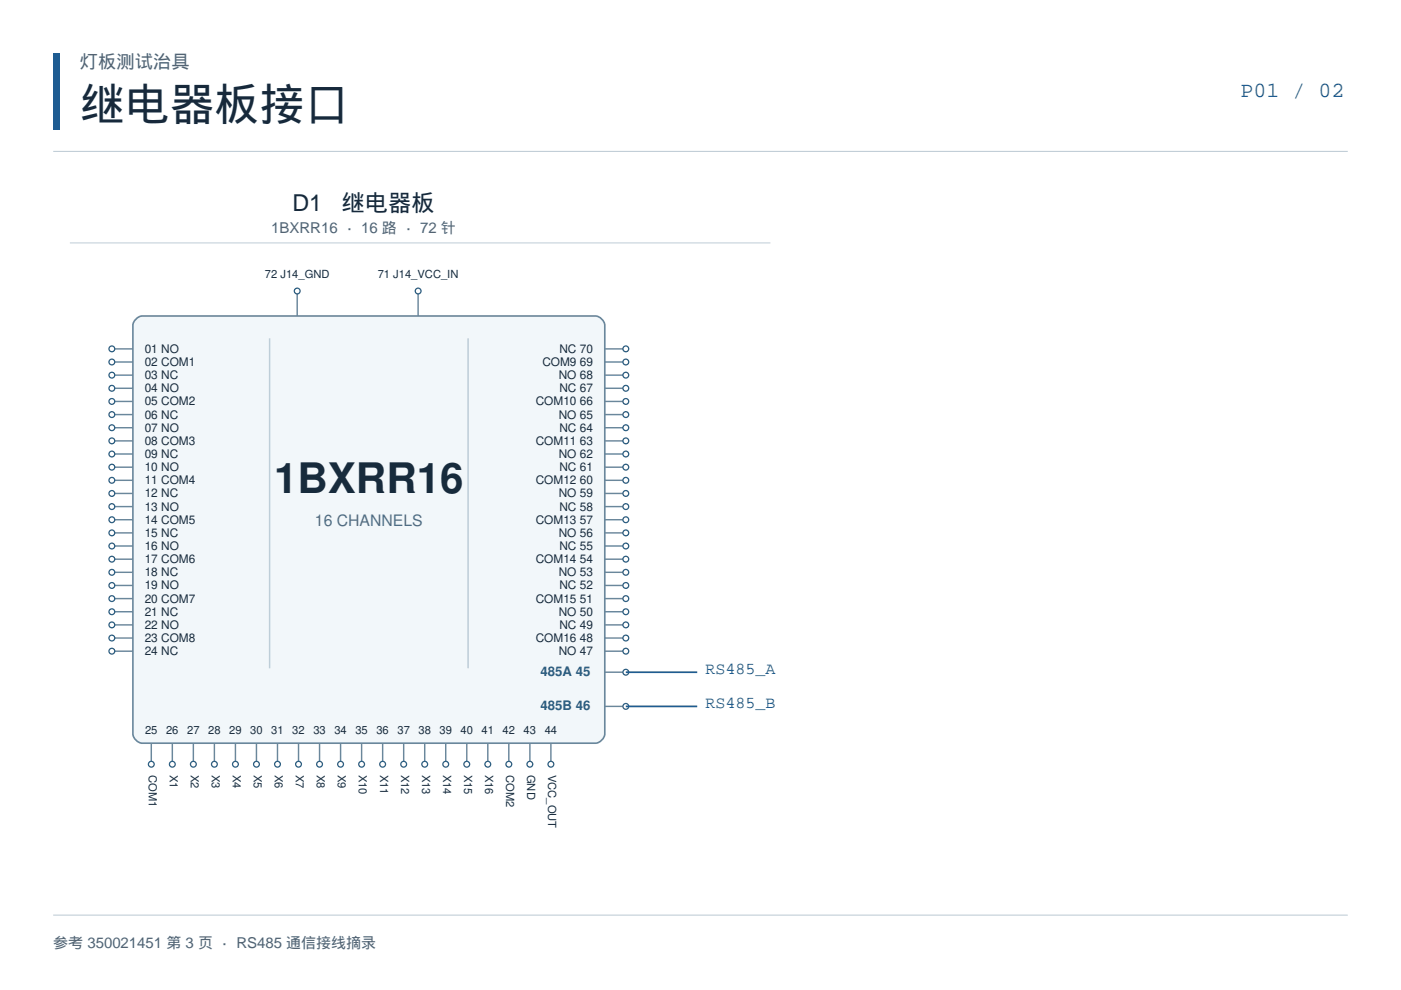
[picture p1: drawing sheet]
<svg xmlns="http://www.w3.org/2000/svg" width="297mm" height="210mm" viewBox="0 0 297 210" stroke-linecap="round" stroke-linejoin="round" font-family="sans-serif">
<path d="M11.3 11.3h1.4v16.2h-1.4z" fill="#1c5c94"/>
<path d="M11.3 32.1h274.5M11.3 194h274.5" fill="none" stroke="#bfccd6" stroke-width=".23"/>
<path d="M14.8 51.5h148.5" fill="none" stroke="#bfccd6" stroke-width=".21"/>
<path d="M28.8 67.6l.9-.5 .4-.1h96.2a2.28 2.28 0 0 1 1.9 2v86.6a2.28 2.28 0 0 1-1.9 2h-96.2a2.28 2.28 0 0 1-1.9-2v-86.6l.1-.5z" fill="#f2f7fa"/>
<path d="M28.8 67.6l.9-.5 .4-.1h96.2a2.28 2.28 0 0 1 1.9 2v86.6a2.28 2.28 0 0 1-1.9 2h-96.2a2.28 2.28 0 0 1-1.9-2v-86.6l.1-.5z" fill="none" stroke="#6a879b" stroke-width=".35"/>
<path d="M57.2 71.7v70M99.2 71.7v70" fill="none" stroke="#b9ccd9" stroke-width=".31"/>
<path d="M23.7 74h4.5" fill="none" stroke="#6a879b" stroke-width=".31"/>
<circle cx="23.7" cy="74" r=".61" fill="#fff"/>
<circle cx="23.7" cy="74" r=".61" fill="none" stroke="#285b7d" stroke-width=".26"/>
<path d="M23.7 76.8h4.5" fill="none" stroke="#6a879b" stroke-width=".31"/>
<circle cx="23.7" cy="76.8" r=".61" fill="#fff"/>
<circle cx="23.7" cy="76.8" r=".61" fill="none" stroke="#285b7d" stroke-width=".26"/>
<path d="M23.7 79.5h4.5" fill="none" stroke="#6a879b" stroke-width=".31"/>
<circle cx="23.7" cy="79.5" r=".61" fill="#fff"/>
<circle cx="23.7" cy="79.5" r=".61" fill="none" stroke="#285b7d" stroke-width=".26"/>
<path d="M23.7 82.3h4.5" fill="none" stroke="#6a879b" stroke-width=".31"/>
<circle cx="23.7" cy="82.3" r=".61" fill="#fff"/>
<circle cx="23.7" cy="82.3" r=".61" fill="none" stroke="#285b7d" stroke-width=".26"/>
<path d="M23.7 85.1h4.5" fill="none" stroke="#6a879b" stroke-width=".31"/>
<circle cx="23.7" cy="85.1" r=".61" fill="#fff"/>
<circle cx="23.7" cy="85.1" r=".61" fill="none" stroke="#285b7d" stroke-width=".26"/>
<path d="M23.7 87.9h4.5" fill="none" stroke="#6a879b" stroke-width=".31"/>
<circle cx="23.7" cy="87.9" r=".61" fill="#fff"/>
<circle cx="23.7" cy="87.9" r=".61" fill="none" stroke="#285b7d" stroke-width=".26"/>
<path d="M23.7 90.7h4.5" fill="none" stroke="#6a879b" stroke-width=".31"/>
<circle cx="23.7" cy="90.7" r=".61" fill="#fff"/>
<circle cx="23.7" cy="90.7" r=".61" fill="none" stroke="#285b7d" stroke-width=".26"/>
<path d="M23.7 93.5h4.5" fill="none" stroke="#6a879b" stroke-width=".31"/>
<circle cx="23.7" cy="93.5" r=".61" fill="#fff"/>
<circle cx="23.7" cy="93.5" r=".61" fill="none" stroke="#285b7d" stroke-width=".26"/>
<path d="M23.7 96.3h4.5" fill="none" stroke="#6a879b" stroke-width=".31"/>
<circle cx="23.7" cy="96.3" r=".61" fill="#fff"/>
<circle cx="23.7" cy="96.3" r=".61" fill="none" stroke="#285b7d" stroke-width=".26"/>
<path d="M23.7 99h4.5" fill="none" stroke="#6a879b" stroke-width=".31"/>
<circle cx="23.7" cy="99" r=".61" fill="#fff"/>
<circle cx="23.7" cy="99" r=".61" fill="none" stroke="#285b7d" stroke-width=".26"/>
<path d="M23.7 101.8h4.5" fill="none" stroke="#6a879b" stroke-width=".31"/>
<circle cx="23.7" cy="101.8" r=".61" fill="#fff"/>
<circle cx="23.7" cy="101.8" r=".61" fill="none" stroke="#285b7d" stroke-width=".26"/>
<path d="M23.7 104.6h4.5" fill="none" stroke="#6a879b" stroke-width=".31"/>
<circle cx="23.7" cy="104.6" r=".61" fill="#fff"/>
<circle cx="23.7" cy="104.6" r=".61" fill="none" stroke="#285b7d" stroke-width=".26"/>
<path d="M23.7 107.4h4.5" fill="none" stroke="#6a879b" stroke-width=".31"/>
<circle cx="23.7" cy="107.4" r=".61" fill="#fff"/>
<circle cx="23.7" cy="107.4" r=".61" fill="none" stroke="#285b7d" stroke-width=".26"/>
<path d="M23.7 110.2h4.5" fill="none" stroke="#6a879b" stroke-width=".31"/>
<circle cx="23.7" cy="110.2" r=".61" fill="#fff"/>
<circle cx="23.7" cy="110.2" r=".61" fill="none" stroke="#285b7d" stroke-width=".26"/>
<path d="M23.7 113h4.5" fill="none" stroke="#6a879b" stroke-width=".31"/>
<circle cx="23.7" cy="113" r=".61" fill="#fff"/>
<circle cx="23.7" cy="113" r=".61" fill="none" stroke="#285b7d" stroke-width=".26"/>
<path d="M23.7 115.8h4.5" fill="none" stroke="#6a879b" stroke-width=".31"/>
<circle cx="23.7" cy="115.8" r=".61" fill="#fff"/>
<circle cx="23.7" cy="115.8" r=".61" fill="none" stroke="#285b7d" stroke-width=".26"/>
<path d="M23.7 118.6h4.5" fill="none" stroke="#6a879b" stroke-width=".31"/>
<circle cx="23.7" cy="118.6" r=".61" fill="#fff"/>
<circle cx="23.7" cy="118.6" r=".61" fill="none" stroke="#285b7d" stroke-width=".26"/>
<path d="M23.7 121.3h4.5" fill="none" stroke="#6a879b" stroke-width=".31"/>
<circle cx="23.7" cy="121.3" r=".61" fill="#fff"/>
<circle cx="23.7" cy="121.3" r=".61" fill="none" stroke="#285b7d" stroke-width=".26"/>
<path d="M23.7 124.1h4.5" fill="none" stroke="#6a879b" stroke-width=".31"/>
<circle cx="23.7" cy="124.1" r=".61" fill="#fff"/>
<circle cx="23.7" cy="124.1" r=".61" fill="none" stroke="#285b7d" stroke-width=".26"/>
<path d="M23.7 126.9h4.5" fill="none" stroke="#6a879b" stroke-width=".31"/>
<circle cx="23.7" cy="126.9" r=".61" fill="#fff"/>
<circle cx="23.7" cy="126.9" r=".61" fill="none" stroke="#285b7d" stroke-width=".26"/>
<path d="M23.7 129.7h4.5" fill="none" stroke="#6a879b" stroke-width=".31"/>
<circle cx="23.7" cy="129.7" r=".61" fill="#fff"/>
<circle cx="23.7" cy="129.7" r=".61" fill="none" stroke="#285b7d" stroke-width=".26"/>
<path d="M23.7 132.5h4.5" fill="none" stroke="#6a879b" stroke-width=".31"/>
<circle cx="23.7" cy="132.5" r=".61" fill="#fff"/>
<circle cx="23.7" cy="132.5" r=".61" fill="none" stroke="#285b7d" stroke-width=".26"/>
<path d="M23.7 135.3h4.5" fill="none" stroke="#6a879b" stroke-width=".31"/>
<circle cx="23.7" cy="135.3" r=".61" fill="#fff"/>
<circle cx="23.7" cy="135.3" r=".61" fill="none" stroke="#285b7d" stroke-width=".26"/>
<path d="M23.7 138.1h4.5" fill="none" stroke="#6a879b" stroke-width=".31"/>
<circle cx="23.7" cy="138.1" r=".61" fill="#fff"/>
<circle cx="23.7" cy="138.1" r=".61" fill="none" stroke="#285b7d" stroke-width=".26"/>
<path d="M32.1 157.6v4.4" fill="none" stroke="#6a879b" stroke-width=".31"/>
<circle cx="32.1" cy="162" r=".61" fill="#fff"/>
<circle cx="32.1" cy="162" r=".61" fill="none" stroke="#285b7d" stroke-width=".26"/>
<path d="M36.5 157.6v4.4" fill="none" stroke="#6a879b" stroke-width=".31"/>
<circle cx="36.5" cy="162" r=".61" fill="#fff"/>
<circle cx="36.5" cy="162" r=".61" fill="none" stroke="#285b7d" stroke-width=".26"/>
<path d="M41 157.6v4.4" fill="none" stroke="#6a879b" stroke-width=".31"/>
<circle cx="41" cy="162" r=".61" fill="#fff"/>
<circle cx="41" cy="162" r=".61" fill="none" stroke="#285b7d" stroke-width=".26"/>
<path d="M45.5 157.6v4.4" fill="none" stroke="#6a879b" stroke-width=".31"/>
<circle cx="45.5" cy="162" r=".61" fill="#fff"/>
<circle cx="45.5" cy="162" r=".61" fill="none" stroke="#285b7d" stroke-width=".26"/>
<path d="M49.9 157.6v4.4" fill="none" stroke="#6a879b" stroke-width=".31"/>
<circle cx="49.9" cy="162" r=".61" fill="#fff"/>
<circle cx="49.9" cy="162" r=".61" fill="none" stroke="#285b7d" stroke-width=".26"/>
<path d="M54.4 157.6v4.4" fill="none" stroke="#6a879b" stroke-width=".31"/>
<circle cx="54.4" cy="162" r=".61" fill="#fff"/>
<circle cx="54.4" cy="162" r=".61" fill="none" stroke="#285b7d" stroke-width=".26"/>
<path d="M58.8 157.6v4.4" fill="none" stroke="#6a879b" stroke-width=".31"/>
<circle cx="58.8" cy="162" r=".61" fill="#fff"/>
<circle cx="58.8" cy="162" r=".61" fill="none" stroke="#285b7d" stroke-width=".26"/>
<path d="M63.3 157.6v4.4" fill="none" stroke="#6a879b" stroke-width=".31"/>
<circle cx="63.3" cy="162" r=".61" fill="#fff"/>
<circle cx="63.3" cy="162" r=".61" fill="none" stroke="#285b7d" stroke-width=".26"/>
<path d="M67.8 157.6v4.4" fill="none" stroke="#6a879b" stroke-width=".31"/>
<circle cx="67.8" cy="162" r=".61" fill="#fff"/>
<circle cx="67.8" cy="162" r=".61" fill="none" stroke="#285b7d" stroke-width=".26"/>
<path d="M72.2 157.6v4.4" fill="none" stroke="#6a879b" stroke-width=".31"/>
<circle cx="72.2" cy="162" r=".61" fill="#fff"/>
<circle cx="72.2" cy="162" r=".61" fill="none" stroke="#285b7d" stroke-width=".26"/>
<path d="M76.7 157.6v4.4" fill="none" stroke="#6a879b" stroke-width=".31"/>
<circle cx="76.7" cy="162" r=".61" fill="#fff"/>
<circle cx="76.7" cy="162" r=".61" fill="none" stroke="#285b7d" stroke-width=".26"/>
<path d="M81.1 157.6v4.4" fill="none" stroke="#6a879b" stroke-width=".31"/>
<circle cx="81.1" cy="162" r=".61" fill="#fff"/>
<circle cx="81.1" cy="162" r=".61" fill="none" stroke="#285b7d" stroke-width=".26"/>
<path d="M85.6 157.6v4.4" fill="none" stroke="#6a879b" stroke-width=".31"/>
<circle cx="85.6" cy="162" r=".61" fill="#fff"/>
<circle cx="85.6" cy="162" r=".61" fill="none" stroke="#285b7d" stroke-width=".26"/>
<path d="M90 157.6v4.4" fill="none" stroke="#6a879b" stroke-width=".31"/>
<circle cx="90" cy="162" r=".61" fill="#fff"/>
<circle cx="90" cy="162" r=".61" fill="none" stroke="#285b7d" stroke-width=".26"/>
<path d="M94.5 157.6v4.4" fill="none" stroke="#6a879b" stroke-width=".31"/>
<circle cx="94.5" cy="162" r=".61" fill="#fff"/>
<circle cx="94.5" cy="162" r=".61" fill="none" stroke="#285b7d" stroke-width=".26"/>
<path d="M99 157.6v4.4" fill="none" stroke="#6a879b" stroke-width=".31"/>
<circle cx="99" cy="162" r=".61" fill="#fff"/>
<circle cx="99" cy="162" r=".61" fill="none" stroke="#285b7d" stroke-width=".26"/>
<path d="M103.4 157.6v4.4" fill="none" stroke="#6a879b" stroke-width=".31"/>
<circle cx="103.4" cy="162" r=".61" fill="#fff"/>
<circle cx="103.4" cy="162" r=".61" fill="none" stroke="#285b7d" stroke-width=".26"/>
<path d="M107.9 157.6v4.4" fill="none" stroke="#6a879b" stroke-width=".31"/>
<circle cx="107.9" cy="162" r=".61" fill="#fff"/>
<circle cx="107.9" cy="162" r=".61" fill="none" stroke="#285b7d" stroke-width=".26"/>
<path d="M112.3 157.6v4.4" fill="none" stroke="#6a879b" stroke-width=".31"/>
<circle cx="112.3" cy="162" r=".61" fill="#fff"/>
<circle cx="112.3" cy="162" r=".61" fill="none" stroke="#285b7d" stroke-width=".26"/>
<path d="M116.8 157.6v4.4" fill="none" stroke="#6a879b" stroke-width=".31"/>
<circle cx="116.8" cy="162" r=".61" fill="#fff"/>
<circle cx="116.8" cy="162" r=".61" fill="none" stroke="#285b7d" stroke-width=".26"/>
<path d="M128.2 142.5h4.5" fill="none" stroke="#6a879b" stroke-width=".31"/>
<circle cx="132.7" cy="142.5" r=".61" fill="#fff"/>
<circle cx="132.7" cy="142.5" r=".61" fill="none" stroke="#285b7d" stroke-width=".26"/>
<path d="M128.2 149.8h4.5" fill="none" stroke="#6a879b" stroke-width=".31"/>
<circle cx="132.7" cy="149.8" r=".61" fill="#fff"/>
<circle cx="132.7" cy="149.8" r=".61" fill="none" stroke="#285b7d" stroke-width=".26"/>
<path d="M128.2 138.1h4.5" fill="none" stroke="#6a879b" stroke-width=".31"/>
<circle cx="132.7" cy="138.1" r=".61" fill="#fff"/>
<circle cx="132.7" cy="138.1" r=".61" fill="none" stroke="#285b7d" stroke-width=".26"/>
<path d="M128.2 135.3h4.5" fill="none" stroke="#6a879b" stroke-width=".31"/>
<circle cx="132.7" cy="135.3" r=".61" fill="#fff"/>
<circle cx="132.7" cy="135.3" r=".61" fill="none" stroke="#285b7d" stroke-width=".26"/>
<path d="M128.2 132.5h4.5" fill="none" stroke="#6a879b" stroke-width=".31"/>
<circle cx="132.7" cy="132.5" r=".61" fill="#fff"/>
<circle cx="132.7" cy="132.5" r=".61" fill="none" stroke="#285b7d" stroke-width=".26"/>
<path d="M128.2 129.7h4.5" fill="none" stroke="#6a879b" stroke-width=".31"/>
<circle cx="132.7" cy="129.7" r=".61" fill="#fff"/>
<circle cx="132.7" cy="129.7" r=".61" fill="none" stroke="#285b7d" stroke-width=".26"/>
<path d="M128.2 126.9h4.5" fill="none" stroke="#6a879b" stroke-width=".31"/>
<circle cx="132.7" cy="126.9" r=".61" fill="#fff"/>
<circle cx="132.7" cy="126.9" r=".61" fill="none" stroke="#285b7d" stroke-width=".26"/>
<path d="M128.2 124.1h4.5" fill="none" stroke="#6a879b" stroke-width=".31"/>
<circle cx="132.7" cy="124.1" r=".61" fill="#fff"/>
<circle cx="132.7" cy="124.1" r=".61" fill="none" stroke="#285b7d" stroke-width=".26"/>
<path d="M128.2 121.3h4.5" fill="none" stroke="#6a879b" stroke-width=".31"/>
<circle cx="132.7" cy="121.3" r=".61" fill="#fff"/>
<circle cx="132.7" cy="121.3" r=".61" fill="none" stroke="#285b7d" stroke-width=".26"/>
<path d="M128.2 118.6h4.5" fill="none" stroke="#6a879b" stroke-width=".31"/>
<circle cx="132.7" cy="118.6" r=".61" fill="#fff"/>
<circle cx="132.7" cy="118.6" r=".61" fill="none" stroke="#285b7d" stroke-width=".26"/>
<path d="M128.2 115.8h4.5" fill="none" stroke="#6a879b" stroke-width=".31"/>
<circle cx="132.7" cy="115.8" r=".61" fill="#fff"/>
<circle cx="132.7" cy="115.8" r=".61" fill="none" stroke="#285b7d" stroke-width=".26"/>
<path d="M128.2 113h4.5" fill="none" stroke="#6a879b" stroke-width=".31"/>
<circle cx="132.7" cy="113" r=".61" fill="#fff"/>
<circle cx="132.7" cy="113" r=".61" fill="none" stroke="#285b7d" stroke-width=".26"/>
<path d="M128.2 110.2h4.5" fill="none" stroke="#6a879b" stroke-width=".31"/>
<circle cx="132.7" cy="110.2" r=".61" fill="#fff"/>
<circle cx="132.7" cy="110.2" r=".61" fill="none" stroke="#285b7d" stroke-width=".26"/>
<path d="M128.2 107.4h4.5" fill="none" stroke="#6a879b" stroke-width=".31"/>
<circle cx="132.7" cy="107.4" r=".61" fill="#fff"/>
<circle cx="132.7" cy="107.4" r=".61" fill="none" stroke="#285b7d" stroke-width=".26"/>
<path d="M128.2 104.6h4.5" fill="none" stroke="#6a879b" stroke-width=".31"/>
<circle cx="132.7" cy="104.6" r=".61" fill="#fff"/>
<circle cx="132.7" cy="104.6" r=".61" fill="none" stroke="#285b7d" stroke-width=".26"/>
<path d="M128.2 101.8h4.5" fill="none" stroke="#6a879b" stroke-width=".31"/>
<circle cx="132.7" cy="101.8" r=".61" fill="#fff"/>
<circle cx="132.7" cy="101.8" r=".61" fill="none" stroke="#285b7d" stroke-width=".26"/>
<path d="M128.2 99h4.5" fill="none" stroke="#6a879b" stroke-width=".31"/>
<circle cx="132.7" cy="99" r=".61" fill="#fff"/>
<circle cx="132.7" cy="99" r=".61" fill="none" stroke="#285b7d" stroke-width=".26"/>
<path d="M128.2 96.3h4.5" fill="none" stroke="#6a879b" stroke-width=".31"/>
<circle cx="132.7" cy="96.3" r=".61" fill="#fff"/>
<circle cx="132.7" cy="96.3" r=".61" fill="none" stroke="#285b7d" stroke-width=".26"/>
<path d="M128.2 93.5h4.5" fill="none" stroke="#6a879b" stroke-width=".31"/>
<circle cx="132.7" cy="93.5" r=".61" fill="#fff"/>
<circle cx="132.7" cy="93.5" r=".61" fill="none" stroke="#285b7d" stroke-width=".26"/>
<path d="M128.2 90.7h4.5" fill="none" stroke="#6a879b" stroke-width=".31"/>
<circle cx="132.7" cy="90.7" r=".61" fill="#fff"/>
<circle cx="132.7" cy="90.7" r=".61" fill="none" stroke="#285b7d" stroke-width=".26"/>
<path d="M128.2 87.9h4.5" fill="none" stroke="#6a879b" stroke-width=".31"/>
<circle cx="132.7" cy="87.9" r=".61" fill="#fff"/>
<circle cx="132.7" cy="87.9" r=".61" fill="none" stroke="#285b7d" stroke-width=".26"/>
<path d="M128.2 85.1h4.5" fill="none" stroke="#6a879b" stroke-width=".31"/>
<circle cx="132.7" cy="85.1" r=".61" fill="#fff"/>
<circle cx="132.7" cy="85.1" r=".61" fill="none" stroke="#285b7d" stroke-width=".26"/>
<path d="M128.2 82.3h4.5" fill="none" stroke="#6a879b" stroke-width=".31"/>
<circle cx="132.7" cy="82.3" r=".61" fill="#fff"/>
<circle cx="132.7" cy="82.3" r=".61" fill="none" stroke="#285b7d" stroke-width=".26"/>
<path d="M128.2 79.5h4.5" fill="none" stroke="#6a879b" stroke-width=".31"/>
<circle cx="132.7" cy="79.5" r=".61" fill="#fff"/>
<circle cx="132.7" cy="79.5" r=".61" fill="none" stroke="#285b7d" stroke-width=".26"/>
<path d="M128.2 76.8h4.5" fill="none" stroke="#6a879b" stroke-width=".31"/>
<circle cx="132.7" cy="76.8" r=".61" fill="#fff"/>
<circle cx="132.7" cy="76.8" r=".61" fill="none" stroke="#285b7d" stroke-width=".26"/>
<path d="M128.2 74h4.5" fill="none" stroke="#6a879b" stroke-width=".31"/>
<circle cx="132.7" cy="74" r=".61" fill="#fff"/>
<circle cx="132.7" cy="74" r=".61" fill="none" stroke="#285b7d" stroke-width=".26"/>
<path d="M88.7 61.7v5.3" fill="none" stroke="#6a879b" stroke-width=".31"/>
<circle cx="88.7" cy="61.7" r=".61" fill="#fff"/>
<circle cx="88.7" cy="61.7" r=".61" fill="none" stroke="#285b7d" stroke-width=".26"/>
<path d="M63 61.7v5.3" fill="none" stroke="#6a879b" stroke-width=".31"/>
<circle cx="63" cy="61.7" r=".61" fill="#fff"/>
<circle cx="63" cy="61.7" r=".61" fill="none" stroke="#285b7d" stroke-width=".26"/>
<path d="M132.7 142.5h15.1M132.7 149.8h15.1" fill="none" stroke="#1c5c94" stroke-width=".37"/>
<text font-size="9.5" fill="#17293b" x="16.9" y="25.4">继电器板接口</text>
<text font-size="8.9" fill="#172b3c" x="58.1" y="104.6">1BXRR16</text>
<g font-size="4.9" fill="#17293b">
<text x="62" y="44.8">D1</text>
<text x="72.4" y="44.8">继电器板</text>
</g>
<text font-size="4.6" fill="#1c5c94" x="263" y="20.5">P01 / 02</text>
<text font-size="3.9" fill="#4f6378" x="16.9" y="14.5">灯板测试治具</text>
<g font-size="3.5" fill="#1c5c94">
<text x="149.6" y="142.9">RS485_A</text>
<text x="149.6" y="150.1">RS485_B</text>
</g>
<text font-size="3.3" fill="#526d84" x="66.8" y="111.6">16 CHANNELS</text>
<g font-size="3.2" fill="#4f6378">
<text x="57.5" y="49.4">1BXRR16</text>
<text x="76.6" y="49.4">16 路</text>
<text x="89.1" y="49.4">72 针</text>
<text x="11.3" y="201.1">参考 350021451 第 3 页</text>
<text x="50.1" y="201.1">RS485 通信接线摘录</text>
</g>
<g font-size="2.8" fill="#285b7d">
<text x="114.6" y="143.4">485A 45</text>
<text x="114.6" y="150.6">485B 46</text>
</g>
<g font-size="2.5" fill="#172b3c">
<text x="30.7" y="74.8">01 NO</text>
<text x="30.7" y="77.6">02 COM1</text>
<text x="115" y="77.6">COM9 69</text>
<text x="118.6" y="74.8">NC 70</text>
<text x="30.7" y="80.4">03 NC</text>
<text x="30.7" y="83.2">04 NO</text>
<text x="118.5" y="80.4">NO 68</text>
<text x="118.6" y="83.2">NC 67</text>
<text x="30.7" y="86">05 COM2</text>
<text x="30.7" y="88.7">06 NC</text>
<text x="113.6" y="86">COM10 66</text>
<text x="118.5" y="88.7">NO 65</text>
<text x="30.7" y="91.5">07 NO</text>
<text x="30.7" y="94.3">08 COM3</text>
<text x="113.6" y="94.3">COM11 63</text>
<text x="118.6" y="91.5">NC 64</text>
<text x="30.7" y="97.1">09 NC</text>
<text x="30.7" y="99.9">10 NO</text>
<text x="118.5" y="97.1">NO 62</text>
<text x="118.6" y="99.9">NC 61</text>
<text x="30.7" y="102.7">11 COM4</text>
<text x="30.7" y="105.5">12 NC</text>
<text x="113.6" y="102.7">COM12 60</text>
<text x="118.5" y="105.5">NO 59</text>
<text x="30.7" y="108.2">13 NO</text>
<text x="30.7" y="111">14 COM5</text>
<text x="30.7" y="113.8">15 NC</text>
<text x="113.6" y="111">COM13 57</text>
<text x="118.5" y="113.8">NO 56</text>
<text x="118.6" y="108.2">NC 58</text>
<text x="30.7" y="116.6">16 NO</text>
<text x="30.7" y="119.4">17 COM6</text>
<text x="113.6" y="119.4">COM14 54</text>
<text x="118.6" y="116.6">NC 55</text>
<text x="30.7" y="122.2">18 NC</text>
<text x="30.7" y="125">19 NO</text>
<text x="118.5" y="122.2">NO 53</text>
<text x="118.6" y="125">NC 52</text>
<text x="30.7" y="127.8">20 COM7</text>
<text x="30.7" y="130.5">21 NC</text>
<text x="113.6" y="127.8">COM15 51</text>
<text x="118.5" y="130.5">NO 50</text>
<text x="30.7" y="133.3">22 NO</text>
<text x="30.7" y="136.1">23 COM8</text>
<text x="113.6" y="136.1">COM16 48</text>
<text x="118.6" y="133.3">NC 49</text>
<text x="30.7" y="138.9">24 NC</text>
<text x="118.5" y="138.9">NO 47</text>
</g>
<g font-size="2.4" fill="#172b3c">
<text x="56.2" y="58.9">72 J14_GND</text>
<text x="80.1" y="58.9">71 J14_VCC_IN</text>
<text x="30.8" y="155.6">25</text>
<text x="35.2" y="155.6">26</text>
<text x="39.7" y="155.6">27</text>
<text x="44.1" y="155.6">28</text>
<text x="48.6" y="155.6">29</text>
<text x="53.1" y="155.6">30</text>
<text x="57.5" y="155.6">31</text>
<text x="62" y="155.6">32</text>
<text x="66.4" y="155.6">33</text>
<text x="70.9" y="155.6">34</text>
<text x="75.4" y="155.6">35</text>
<text x="79.8" y="155.6">36</text>
<text x="84.3" y="155.6">37</text>
<text x="88.7" y="155.6">38</text>
<text x="93.2" y="155.6">39</text>
<text x="97.6" y="155.6">40</text>
<text x="102.1" y="155.6">41</text>
<text x="106.6" y="155.6">42</text>
<text x="111" y="155.6">43</text>
<text x="115.5" y="155.6">44</text>
<text x="31.5" y="164.3" transform="rotate(90 31.5 164.3)">COM1</text>
<text x="36" y="164.3" transform="rotate(90 36 164.3)">X1</text>
<text x="40.4" y="164.3" transform="rotate(90 40.4 164.3)">X2</text>
<text x="44.9" y="164.3" transform="rotate(90 44.9 164.3)">X3</text>
<text x="49.4" y="164.3" transform="rotate(90 49.4 164.3)">X4</text>
<text x="53.8" y="164.3" transform="rotate(90 53.8 164.3)">X5</text>
<text x="58.3" y="164.3" transform="rotate(90 58.3 164.3)">X6</text>
<text x="62.7" y="164.3" transform="rotate(90 62.7 164.3)">X7</text>
<text x="67.2" y="164.3" transform="rotate(90 67.2 164.3)">X8</text>
<text x="71.7" y="164.3" transform="rotate(90 71.7 164.3)">X9</text>
<text x="76.1" y="164.3" transform="rotate(90 76.1 164.3)">X10</text>
<text x="80.6" y="164.3" transform="rotate(90 80.6 164.3)">X11</text>
<text x="85" y="164.3" transform="rotate(90 85 164.3)">X12</text>
<text x="89.5" y="164.3" transform="rotate(90 89.5 164.3)">X13</text>
<text x="93.9" y="164.3" transform="rotate(90 93.9 164.3)">X14</text>
<text x="98.4" y="164.3" transform="rotate(90 98.4 164.3)">X15</text>
<text x="102.9" y="164.3" transform="rotate(90 102.9 164.3)">X16</text>
<text x="107.3" y="164.3" transform="rotate(90 107.3 164.3)">COM2</text>
<text x="111.8" y="164.3" transform="rotate(90 111.8 164.3)">GND</text>
<text x="116.2" y="164.3" transform="rotate(90 116.2 164.3)">VCC_OUT</text>
</g>
</svg>
